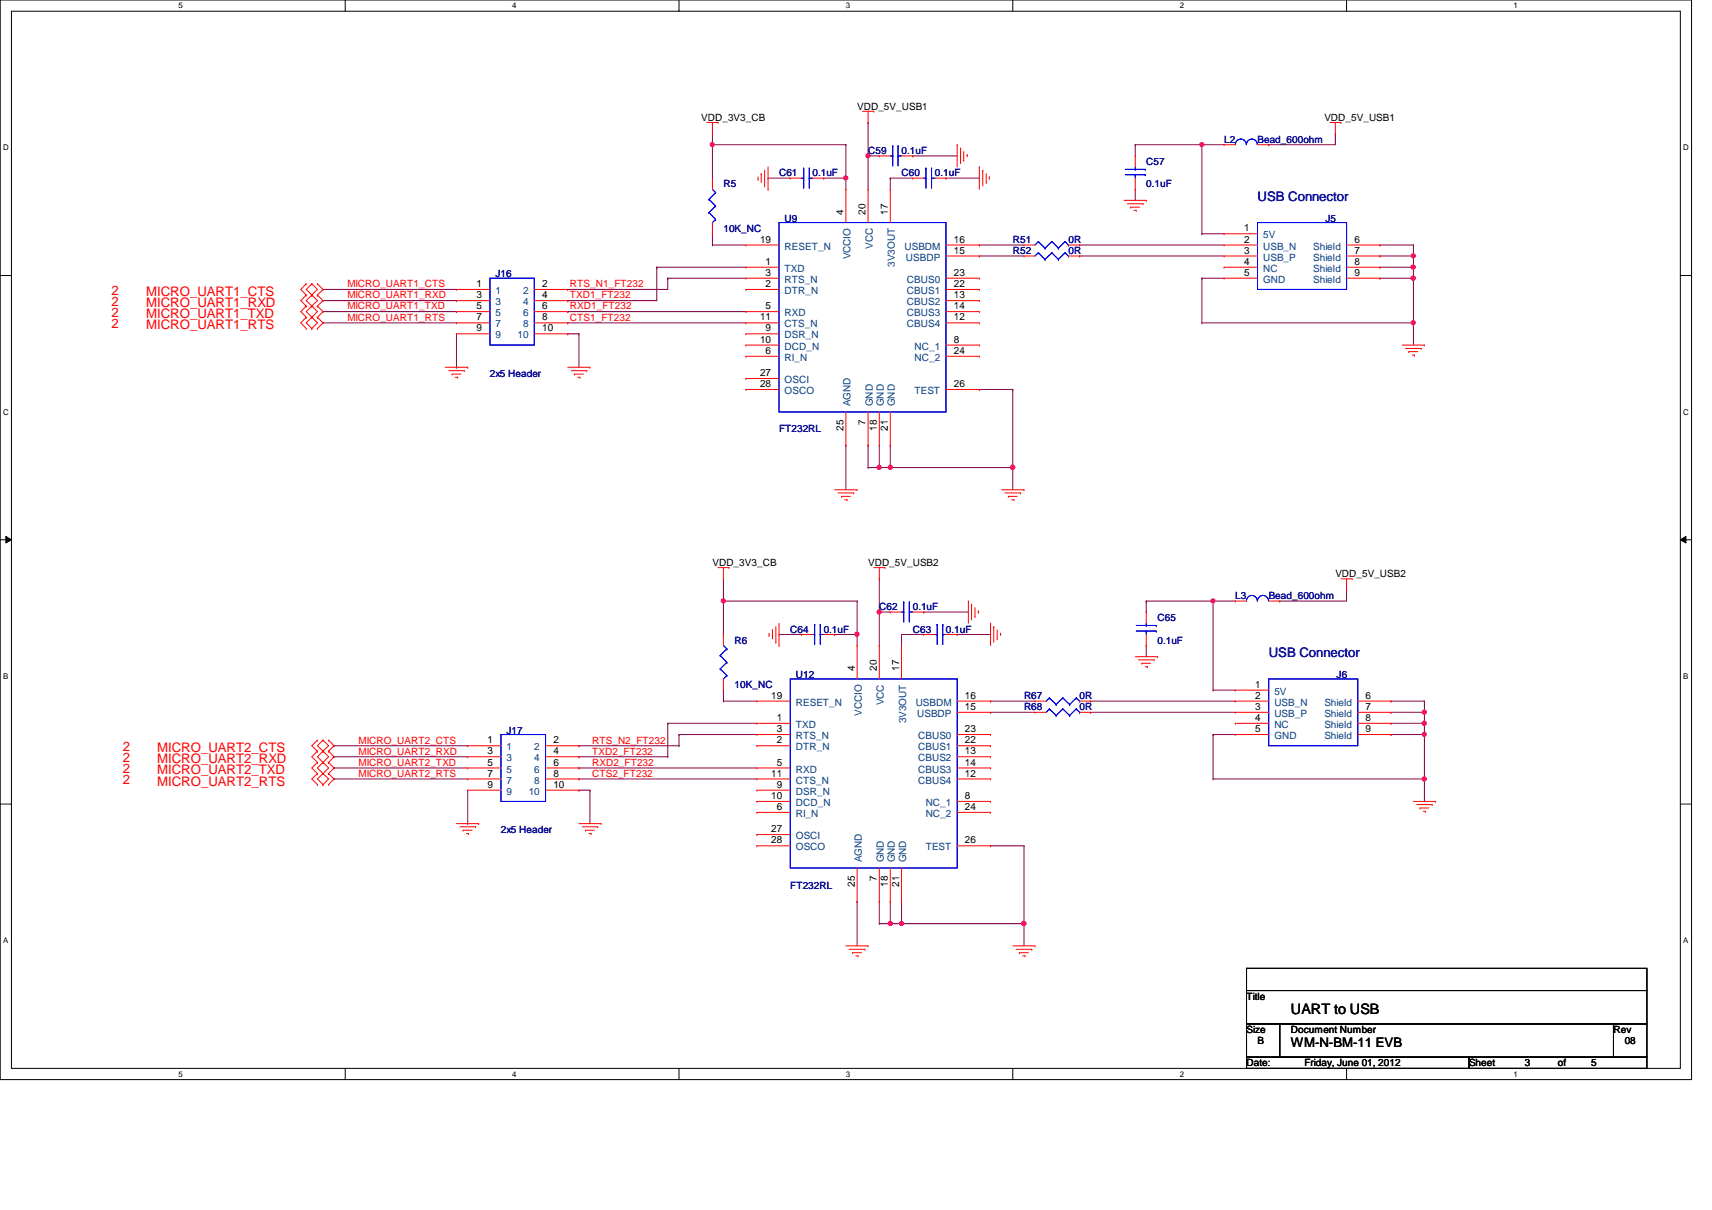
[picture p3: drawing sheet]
<svg xmlns="http://www.w3.org/2000/svg" width="297mm" height="210mm" viewBox="0 0 297 210" stroke-linecap="round" stroke-linejoin="round" font-family="sans-serif">
<path d="M0 0h293.5v187.3h-293.5zM2 1.9h289.5v183.4h-289.5z" fill="none" stroke="#000" stroke-width=".17"/>
<g fill="#fff">
<path d="M30.9 .2h.8v1.5h-.8z"/>
<path d="M30.9 185.5h.8v1.6h-.8z"/>
</g>
<path d="M59.9 0v1.9M59.9 185.3v2" fill="none" stroke="#000" stroke-width=".17"/>
<g fill="#fff">
<path d="M88.9 .2h.7v1.5h-.7z"/>
<path d="M88.9 185.5h.7v1.6h-.7z"/>
</g>
<path d="M117.8 0v1.9M117.8 185.3v2" fill="none" stroke="#000" stroke-width=".17"/>
<g fill="#fff">
<path d="M146.8 .2h.7v1.5h-.7z"/>
<path d="M146.8 185.5h.7v1.6h-.7z"/>
</g>
<path d="M175.7 0v1.9M175.7 185.3v2" fill="none" stroke="#000" stroke-width=".17"/>
<g fill="#fff">
<path d="M204.7 .2h.7v1.5h-.7z"/>
<path d="M204.7 185.5h.7v1.6h-.7z"/>
</g>
<path d="M233.6 0v1.9M233.6 185.3v2" fill="none" stroke="#000" stroke-width=".17"/>
<g fill="#fff">
<path d="M262.6 .2h.8v1.5h-.8z"/>
<path d="M262.6 185.5h.8v1.6h-.8z"/>
<path d="M.5 24.8h1v1.6h-1z"/>
<path d="M292.1 24.8h.9v1.6h-.9z"/>
<path d="M.5 70.7h1v1.5h-1z"/>
<path d="M292.1 70.7h.9v1.5h-.9z"/>
</g>
<path d="M0 47.8h2M291.5 47.8h2" fill="none" stroke="#000" stroke-width=".17"/>
<g fill="#fff">
<path d="M.5 116.5h.9v1.6h-.9z"/>
<path d="M292.1 116.5h.8v1.6h-.8z"/>
</g>
<path d="M0 93.6h2M1 93l1 .6-1 .6zM291.5 93.6l1-.6v1.2zM291.5 93.6h2" fill="none" stroke="#000" stroke-width=".17"/>
<path d="M1 93l1 .6-1 .6zM291.5 93.6l1-.6v1.2z" fill="#000"/>
<g fill="#fff">
<path d="M.5 162.4h.9v1.5h-.9z"/>
<path d="M292.1 162.4h.8v1.5h-.8z"/>
</g>
<path d="M0 139.5h2M291.5 139.5h2" fill="none" stroke="#000" stroke-width=".17"/>
<g fill="none" stroke="#800040" stroke-width=".17">
<path d="M169.9 42.5h.1M169.9 44.4h.1M169.9 42.5h7.8M169.9 44.4h7.8M187.3 42.5h.1M187.3 44.4h.1M187.3 42.5h25.1M187.3 44.4h25.1M208.5 56h.1M208.5 48.3h.1M208.5 56h36.7M208.5 48.3v7.7"/>
<path d="M208.5 48.3h3.9M239.4 42.5h.1M239.4 44.4h.1M239.4 42.5h5.8M239.4 44.4h5.8M245.2 42.5h.1M245.2 44.4h.1M245.2 42.5v3.9"/>
</g>
<circle cx="245.2" cy="44.4" r=".37" fill="#f0f"/>
<circle cx="245.2" cy="44.4" r=".37" fill="none" stroke="#f0f" stroke-width=".17"/>
<path d="M239.4 46.4h.1M239.4 46.4h5.8M245.2 48.3h.1M245.2 48.3v7.7" fill="none" stroke="#800040" stroke-width=".17"/>
<circle cx="245.2" cy="56" r=".37" fill="#f0f"/>
<circle cx="245.2" cy="56" r=".37" fill="none" stroke="#f0f" stroke-width=".17"/>
<circle cx="245.2" cy="48.3" r=".38" fill="#f0f"/>
<circle cx="245.2" cy="48.3" r=".38" fill="none" stroke="#f0f" stroke-width=".17"/>
<path d="M208.5 25.1h.1M208.5 25.1v15.5M239.4 48.3h.1M239.4 48.3h5.8" fill="none" stroke="#800040" stroke-width=".17"/>
<circle cx="208.5" cy="25.1" r=".37" fill="#f0f"/>
<circle cx="208.5" cy="25.1" r=".37" fill="none" stroke="#f0f" stroke-width=".17"/>
<path d="M197 32.9h.1M197 32.9v1.9M208.5 40.6h.1M208.5 40.6h3.9M245.2 46.4h.1M245.2 46.4v1.9" fill="none" stroke="#800040" stroke-width=".17"/>
<circle cx="245.2" cy="46.3" r=".37" fill="#f0f"/>
<circle cx="245.2" cy="46.3" r=".37" fill="none" stroke="#f0f" stroke-width=".17"/>
<g fill="none" stroke="#800040" stroke-width=".17">
<path d="M197 25.1h.1M197 25.1h15.4M197 25.1v2M208.5 25.1h.1M220.1 25.1h.1M231.7 23.2h.1M231.7 23.2v1.9h-11.6M245.2 56h.1M245.2 56v3.9M150.6 77.2h.1M150.6 77.2v3.9M154.5 81.1h.1"/>
<path d="M154.5 81.1h21.2"/>
</g>
<circle cx="175.7" cy="81.1" r=".38" fill="#f0f"/>
<circle cx="175.7" cy="81.1" r=".38" fill="none" stroke="#f0f" stroke-width=".17"/>
<path d="M154.5 77.2h.1M154.5 77.2v3.9" fill="none" stroke="#800040" stroke-width=".17"/>
<circle cx="154.5" cy="81.1" r=".38" fill="#f0f"/>
<circle cx="154.5" cy="81.1" r=".38" fill="none" stroke="#f0f" stroke-width=".17"/>
<path d="M152.6 77.2h.1M152.6 77.2v3.9" fill="none" stroke="#800040" stroke-width=".17"/>
<circle cx="152.5" cy="81.1" r=".38" fill="#f0f"/>
<circle cx="152.5" cy="81.1" r=".38" fill="none" stroke="#f0f" stroke-width=".17"/>
<path d="M175.7 67.6h.1M175.7 67.6v13.5" fill="none" stroke="#800040" stroke-width=".17"/>
<circle cx="175.7" cy="81.1" r=".38" fill="#f0f"/>
<circle cx="175.7" cy="81.1" r=".38" fill="none" stroke="#f0f" stroke-width=".17"/>
<path d="M150.6 27.1h.1M150.6 27.1v5.8M146.8 77.2h.1M146.8 77.2v7.8M169.9 67.6h.1M169.9 67.6h5.8M175.7 81.1h.1M175.7 81.1v3.9" fill="none" stroke="#800040" stroke-width=".17"/>
<circle cx="150.6" cy="27" r=".37" fill="#f0f"/>
<circle cx="150.6" cy="27" r=".37" fill="none" stroke="#f0f" stroke-width=".17"/>
<path d="M146.8 30.9h.1M146.8 30.9v2M150.6 27.1h.1M150.6 27.1h2M154.5 30.9h.1M154.5 30.9v2M154.5 30.9h3.9" fill="none" stroke="#800040" stroke-width=".17"/>
<circle cx="146.7" cy="30.9" r=".37" fill="#f0f"/>
<circle cx="146.7" cy="30.9" r=".37" fill="none" stroke="#f0f" stroke-width=".17"/>
<path d="M123.6 25.1h.1M123.6 25.1v5.8M142.9 30.9h.1M142.9 30.9h3.9M158.4 27.1h.1M158.4 27.1h7.7M164.1 30.9h.1M164.1 30.9h5.8M123.6 40.6h.1M123.6 42.5h.1M123.6 40.6v1.9M123.6 42.5h5.8" fill="none" stroke="#800040" stroke-width=".17"/>
<circle cx="123.6" cy="25.1" r=".37" fill="#f0f"/>
<circle cx="123.6" cy="25.1" r=".37" fill="none" stroke="#f0f" stroke-width=".17"/>
<g fill="none" stroke="#800040" stroke-width=".17">
<path d="M123.6 25.1h.1M123.6 25.1h23.2M133.3 30.9h.1M133.3 30.9h3.8M146.8 25.1h.1M146.8 25.1v5.8M150.6 21.3h.1M150.6 21.3v5.8M56 50.2h.1M56 52.2h.1M56 54.1h.1M56 56h.1"/>
<path d="M56 54.1h23.2M56 56h23.2M56 52.2h23.2M56 50.2h23.2M98.5 54.1h.1M98.5 56h.1M98.5 52.2h.1M98.5 50.2h.1M98.5 54.1h30.9M98.5 56h30.9M114 46.4h.1M114 46.4h15.4"/>
<path d="M114 46.4v5.8h-15.5M115.9 48.3h.1M115.9 48.3h13.5M115.9 48.3v1.9h-17.4M150.6 81.1h.1M150.6 81.1h3.9M152.6 81.1h.1M156.4 160.2h.1M156.4 160.2h21.3"/>
</g>
<circle cx="177.6" cy="160.2" r=".37" fill="#f0f"/>
<circle cx="177.6" cy="160.2" r=".37" fill="none" stroke="#f0f" stroke-width=".17"/>
<path d="M156.4 156.4h.1M156.4 156.4v3.8" fill="none" stroke="#800040" stroke-width=".17"/>
<circle cx="156.4" cy="160.2" r=".37" fill="#f0f"/>
<circle cx="156.4" cy="160.2" r=".37" fill="none" stroke="#f0f" stroke-width=".17"/>
<path d="M154.5 156.4h.1M154.5 156.4v3.8" fill="none" stroke="#800040" stroke-width=".17"/>
<circle cx="154.5" cy="160.2" r=".37" fill="#f0f"/>
<circle cx="154.5" cy="160.2" r=".37" fill="none" stroke="#f0f" stroke-width=".17"/>
<path d="M177.7 146.7h.1M177.7 146.7v13.5" fill="none" stroke="#800040" stroke-width=".17"/>
<circle cx="177.6" cy="160.2" r=".37" fill="#f0f"/>
<circle cx="177.6" cy="160.2" r=".37" fill="none" stroke="#f0f" stroke-width=".17"/>
<path d="M152.6 106.2h.1M152.6 106.2v5.8M148.7 156.4h.1M148.7 156.4v7.7M171.9 146.7h.1M171.9 146.7h5.8M177.7 160.2h.1M177.7 160.2v3.9" fill="none" stroke="#800040" stroke-width=".17"/>
<circle cx="152.5" cy="106.2" r=".38" fill="#f0f"/>
<circle cx="152.5" cy="106.2" r=".38" fill="none" stroke="#f0f" stroke-width=".17"/>
<path d="M148.7 110.1h.1M148.7 110.1v1.9M152.6 106.2h.1M152.6 106.2h1.9M156.4 110.1h.1M156.4 110.1v1.9M156.4 110.1h3.9" fill="none" stroke="#800040" stroke-width=".17"/>
<circle cx="148.7" cy="110" r=".38" fill="#f0f"/>
<circle cx="148.7" cy="110" r=".38" fill="none" stroke="#f0f" stroke-width=".17"/>
<g fill="none" stroke="#800040" stroke-width=".17">
<path d="M125.5 119.7h.1M125.5 104.3h.1M125.5 104.3v5.8M125.5 119.7v1.9M125.5 104.3h23.2M144.8 110.1h.1M144.8 110.1h3.9M160.3 106.2h.1M160.3 106.2h7.7M166.1 110.1h.1M166.1 110.1h5.8M125.5 121.6h.1"/>
<path d="M125.5 121.6h5.8"/>
</g>
<circle cx="125.5" cy="104.2" r=".37" fill="#f0f"/>
<circle cx="125.5" cy="104.2" r=".37" fill="none" stroke="#f0f" stroke-width=".17"/>
<g fill="none" stroke="#800040" stroke-width=".17">
<path d="M135.2 110.1h.1M135.2 110.1h3.9M148.7 104.3h.1M148.7 104.3v5.8M152.6 106.2h.1M152.6 100.4v5.8M58 129.4h.1M58 131.3h.1M58 133.2h.1M58 135.1h.1M58 133.2h23.1M58 135.1h23.1"/>
<path d="M58 131.3h23.1M58 129.4h23.1M100.5 133.2h.1M100.5 135.1h.1M100.5 131.3h.1M100.5 129.4h.1M100.5 133.2h30.8M100.5 135.1h30.8M100.5 131.3h15.4M100.5 129.4h17.3M115.9 125.5h.1M115.9 131.3h.1"/>
<path d="M115.9 125.5h15.4M115.9 125.5v5.8M117.8 127.4h.1M117.8 129.4h.1M117.8 127.4h13.5M117.8 127.4v2M171.9 121.6h.1M171.9 123.6h.1M171.9 121.6h7.7M171.9 123.6h7.7M189.2 121.6h.1M189.2 123.6h.1"/>
<path d="M189.2 121.6h25.1M189.2 123.6h25.1M210.5 135.1h.1M210.5 127.4h.1M210.5 135.1h36.6M210.5 127.4h3.8M210.5 127.4v7.7M241.3 121.6h.1M241.3 123.6h.1M241.3 121.6h5.8M241.3 123.6h5.8M247.1 121.6h.1"/>
<path d="M247.1 123.6h.1M247.1 121.6v3.9M152.6 160.2h.1M152.6 160.2h3.8M154.5 160.2h.1"/>
</g>
<circle cx="247.1" cy="123.5" r=".37" fill="#f0f"/>
<circle cx="247.1" cy="123.5" r=".37" fill="none" stroke="#f0f" stroke-width=".17"/>
<path d="M241.3 125.5h.1M241.3 125.5h5.8M247.1 127.4h.1M247.1 127.4v7.7" fill="none" stroke="#800040" stroke-width=".17"/>
<circle cx="247.1" cy="135.1" r=".38" fill="#f0f"/>
<circle cx="247.1" cy="135.1" r=".38" fill="none" stroke="#f0f" stroke-width=".17"/>
<circle cx="247.1" cy="127.4" r=".37" fill="#f0f"/>
<circle cx="247.1" cy="127.4" r=".37" fill="none" stroke="#f0f" stroke-width=".17"/>
<path d="M210.5 104.3h.1M210.5 104.3v15.4M241.3 127.4h.1M241.3 127.4h5.8" fill="none" stroke="#800040" stroke-width=".17"/>
<circle cx="210.4" cy="104.2" r=".37" fill="#f0f"/>
<circle cx="210.4" cy="104.2" r=".37" fill="none" stroke="#f0f" stroke-width=".17"/>
<path d="M198.9 112h.1M198.9 112v1.9M210.5 119.7h.1M210.5 119.7h3.8M247.1 125.5h.1M247.1 125.5v1.9" fill="none" stroke="#800040" stroke-width=".17"/>
<circle cx="247.1" cy="125.5" r=".38" fill="#f0f"/>
<circle cx="247.1" cy="125.5" r=".38" fill="none" stroke="#f0f" stroke-width=".17"/>
<g fill="none" stroke="#800040" stroke-width=".17">
<path d="M123.6 25.1h.1M123.6 23.2v1.9M79.2 57.9v5.8M98.5 57.9h.1M98.5 57.9h2M100.5 57.9h.1M100.5 57.9v5.8M79.2 63.7h.1M125.5 104.3h.1M125.5 100.4v3.9M198.9 104.3h.1M198.9 104.3h15.4"/>
<path d="M198.9 104.3v1.9M210.5 104.3h.1M222 104.3h.1M233.6 102.3h.1M233.6 102.3v2h-11.6M81.1 137.1v5.8M100.5 137.1h.1M100.5 137.1h1.9M102.4 137.1h.1M102.4 137.1v5.8M247.1 135.1h.1M247.1 135.1v3.9"/>
<path d="M81.1 142.9h.1M152.6 156.4h.1M152.6 156.4v3.8"/>
</g>
<g fill="none" stroke="#f00" stroke-width=".17">
<path d="M149.6 19.3h2M150.6 19.3v2M151.6 19.3h.1M122.6 21.3h2M123.6 23.2h.1M123.6 30.9h.1M123.6 21.3v1.9M123.6 30.9v2M123.6 38.6v2M124.6 21.3h.1M131.5 31.1h.1M131.5 30.7v.4"/>
<path d="M132.1 30.1h.1M132.1 30.1v1.6M132.7 32.3h.1M132.7 29.5v2.8M133.3 32.9h.1M133.3 29v3.9M137.1 30.9h.1M137.1 30.9h2M141 30.9h1.9M142.9 30.9h.1M146.8 32.9h.1M146.8 32.9v5.7"/>
<path d="M150.6 21.3h.1M150.6 32.9h.1M150.6 32.9v5.7M152.6 27.1h.1M152.6 27.1h1.9M154.5 32.9h.1M154.5 32.9v5.7M156.4 27.1h2M158.4 30.9h.1M158.4 27.1h.1M158.4 30.9h1.9M162.2 30.9h1.9"/>
<path d="M164.1 30.9h.1M166.1 25.1h.1M166.1 25.1v3.9M166.7 25.7h.1M166.7 25.7v2.7M167.2 27.8h.1M167.2 26.3v1.5M167.8 26.8h.1M167.8 26.8v.4M169.9 29h.1M169.9 29v3.9M170.5 29.5h.1"/>
<path d="M170.5 29.5v2.8M171.1 31.7h.1M171.1 30.1v1.6M171.7 30.7h.1M171.7 30.7v.4M195 34.8h3.9M195.6 35.3h2.7M196.2 35.9h.1M196.2 35.9h1.5M196.8 36.5h.3M197 27.1h.1M197 32.9h.1"/>
<path d="M197 27.1v1.9M197 30.9v2M197.1 36.5h.1M198.3 35.3h.1M198.9 34.8h.1M212.4 25.1h.1M212.4 25.1h1.9M218.2 25.1h1.9M220.1 25.1h.1M230.8 21.3h1.9M231.7 23.2h.1M231.7 21.3v1.9"/>
<path d="M232.7 21.3h.1M53.1 49.2h.1M53.1 51.2h.1M53.1 53.1h.1M53.1 55h.1M53.1 57h.1M53.1 49.2l-.9 1 .9 1M53.1 51.2l-.9 1 .9 .9M53.1 53.1l-.9 1 .9 .9M53.1 55l-.9 1 .9 1M54.1 49.2h.1M54.1 51.2h.1"/>
<path d="M54.1 53.1h.1M54.1 55h.1M54.1 57h.1M54.1 49.2l-1 1 2 2-1 .9M54.1 49.2l1 1-2 2 1 .9M54.1 53.1l-1 1 2 1.9-1 1M54.1 53.1l1 1-2 1.9 1 1M55.1 51.2h.1M55.1 49.2h.1M55.1 53.1h.1M55.1 55h.1M55.1 57h.1"/>
<path d="M55.1 49.2l.9 1-.9 1M55.1 55l.9 1-.9 1M55.1 51.2l.9 1-.9 .9M55.1 53.1l.9 1-.9 .9M79.2 50.2h.1M79.2 52.2h.1M79.2 54.1h.1M79.2 56h.1M79.2 57.9h.1M79.2 50.2h5.8M79.2 54.1h5.8M79.2 57.9h5.8"/>
<path d="M79.2 56h5.8M79.2 52.2h5.8M92.7 50.2h5.8M92.7 54.1h5.8M92.7 57.9h5.8M92.7 56h5.8M92.7 52.2h5.8M98.5 50.2h.1M98.5 52.2h.1M98.5 54.1h.1M98.5 56h.1M98.5 57.9h.1"/>
<path d="M123.6 40.6h.1M129.4 46.4h.1M129.4 50.2h.1M129.4 48.3h.1M129.4 54.1h.1M129.4 57.9h.1M129.4 59.9h.1M129.4 56h.1M129.4 42.5h.1M129.4 59.9h5.8M129.4 42.5h5.8M129.4 46.4h5.8"/>
<path d="M129.4 48.3h5.8M129.4 50.2h5.8M129.4 54.1h5.8M129.4 57.9h5.8M129.4 56h5.8M164.1 59.9h5.8M164.1 42.5h5.8M164.1 44.4h5.8M164.1 48.3h5.8M164.1 50.2h5.8M164.1 54.1h5.8M164.1 56h5.8"/>
<path d="M164.1 52.2h5.8M169.9 59.9h.1M169.9 56h.1M169.9 52.2h.1M169.9 54.1h.1M169.9 44.4h.1M169.9 42.5h.1M169.9 50.2h.1M169.9 48.3h.1M177.7 42.5h.1M177.7 44.4h.1M177.7 42.5h1.9"/>
<path d="M177.7 44.4h1.9M185.4 42.5h1.9M185.4 44.4h1.9M187.3 42.5h.1M187.3 44.4h.1M212.4 40.6h.1M212.4 42.5h.1M212.4 44.4h.1M212.4 46.4h.1M212.4 48.3h.1M212.4 42.5h5.8M212.4 40.6h5.8"/>
<path d="M212.4 44.4h5.8M212.4 46.4h5.8M212.4 48.3h5.8M233.6 42.5h5.8M233.6 44.4h5.8M233.6 46.4h5.8M233.6 48.3h5.8M239.4 42.5h.1M239.4 44.4h.1M239.4 46.4h.1M239.4 48.3h.1M243.3 59.9h3.8"/>
<path d="M247.1 59.9h.1M77.3 63.7h3.8M77.8 64.3h2.8M78.4 64.9h.1M78.4 64.9h1.6M79 65.4h.4M79.4 65.4h.1M80.6 64.3h.1M81.1 63.7h.1M98.5 63.7h3.9M99.1 64.3h2.7M99.6 64.9h.1"/>
<path d="M99.6 64.9h1.6M100.2 65.4h.4M100.6 65.4h.1M101.8 64.3h.1M102.4 63.7h.1M129.4 61.8h.1M129.4 65.7h.1M129.4 67.6h.1M129.4 61.8h5.8M129.4 65.7h5.8M129.4 67.6h5.8M146.8 77.2h.1"/>
<path d="M146.8 71.5v5.7M150.6 77.2h.1M150.6 71.5v5.7M152.6 77.2h.1M152.6 71.5v5.7M154.5 77.2h.1M154.5 71.5v5.7M164.1 61.8h5.8M164.1 67.6h5.8M169.9 61.8h.1M169.9 67.6h.1M243.9 60.5h2.7"/>
<path d="M244.4 61h.1M244.4 61h1.6M245 61.6h.4M245.4 61.6h.1M246.6 60.5h.1M124.6 98.5h1.9M125.5 98.5v1.9M126.5 98.5h.1M144.8 85h3.9M145.4 85.5h2.7M146 86.1h.1M146 86.1h1.5"/>
<path d="M146.6 86.7h.4M147 86.7h.1M148.1 85.5h.1M148.7 85h.1M151.6 98.5h1.9M152.6 98.5v1.9M153.5 98.5h.1M173.8 85h3.9M174.4 85.5h2.7M175 86.1h.1M175 86.1h1.5M175.5 86.7h.4"/>
<path d="M175.9 86.7h.1M177.1 85.5h.1M177.7 85h.1M125.5 100.4h.1M125.5 110.1h.1M125.5 119.7h.1M125.5 110.1v1.9M125.5 117.8v1.9M133.4 110.2h.1M133.4 109.9v.3M134 109.3h.1M134 109.3v1.5"/>
<path d="M134.6 111.4h.1M134.6 108.7v2.7M135.2 112h.1M135.2 108.1v3.9M139.1 110.1h.1M139.1 110.1h1.9M142.9 110.1h1.9M144.8 110.1h.1M148.7 112h.1M148.7 112v5.8M152.6 100.4h.1M152.6 112h.1"/>
<path d="M152.6 112v5.8M154.5 106.2h.1M154.5 106.2h1.9M156.4 112h.1M156.4 112v5.8M158.4 106.2h1.9M160.3 110.1h.1M160.3 106.2h.1M160.3 110.1h1.9M164.1 110.1h2M166.1 110.1h.1M168 104.3h.1"/>
<path d="M168 104.3v3.8M168.6 104.8h.1M168.6 104.8v2.7M169.2 107h.1M169.2 105.4v1.6M169.8 106h.1M169.8 106v.4M171.9 108.1h.1M171.9 108.1v3.9M172.4 108.7h.1M172.4 108.7v2.7M173 110.8h.1"/>
<path d="M173 109.3v1.5M173.6 109.9h.1M173.6 109.9v.3M197 113.9h3.8M197.5 114.5h2.7M198.1 115.1h.1M198.1 115.1h1.5M198.7 115.7h.4M198.9 106.2h.1M198.9 112h.1M198.9 106.2v1.9M198.9 110.1v1.9"/>
<path d="M199.1 115.7h.1M200.2 114.5h.1M200.8 113.9h.1M214.3 119.7h.1M214.3 104.3h.1M214.3 119.7h5.8M214.3 104.3h2M220.1 104.3h1.9M222 104.3h.1M232.7 100.4h1.9M233.6 102.3h.1M233.6 100.4v1.9"/>
<path d="M234.6 100.4h.1M55.1 128.4h.1M55.1 130.3h.1M55.1 132.2h.1M55.1 134.2h.1M55.1 136.1h.1M55.1 128.4l-1 1 1 .9M55.1 132.2l-1 1 1 1M55.1 130.3l-1 1 1 .9M55.1 134.2l-1 .9 1 1M56 128.4h.1M56 130.3h.1"/>
<path d="M56 132.2h.1M56 134.2h.1M56 136.1h.1M56 128.4l-.9 1 .9 .9M56 128.4l1 1-1 .9M56 130.3l-.9 1 1.9 1.9-1 1M56 130.3l1 1-1.9 1.9 .9 1M56 134.2l-.9 .9 .9 1M56 134.2l1 .9-1 1M57 130.3h.1M57 128.4h.1M57 132.2h.1"/>
<path d="M57 134.2h.1M57 136.1h.1M57 128.4l1 1-1 .9M57 130.3l1 1-1 .9M57 132.2l1 1-1 1M57 134.2l1 .9-1 1M81.1 129.4h.1M81.1 131.3h.1M81.1 133.2h.1M81.1 135.1h.1M81.1 137.1h.1M81.1 129.4h5.8"/>
<path d="M81.1 133.2h5.8M81.1 137.1h5.8M81.1 135.1h5.8M81.1 131.3h5.8M94.7 129.4h5.8M94.7 133.2h5.8M94.7 137.1h5.8M94.7 135.1h5.8M94.7 131.3h5.8M100.5 129.4h.1M100.5 131.3h.1M100.5 133.2h.1"/>
<path d="M100.5 135.1h.1M100.5 137.1h.1M131.3 125.5h.1M131.3 129.4h.1M131.3 127.4h.1M131.3 133.2h.1M131.3 137.1h.1M131.3 139h.1M131.3 135.1h.1M131.3 121.6h.1M131.3 139h5.8M131.3 121.6h5.8"/>
<path d="M131.3 125.5h5.8M131.3 127.4h5.8M131.3 129.4h5.8M131.3 133.2h5.8M131.3 137.1h5.8M131.3 135.1h5.8M166.1 139h5.8M166.1 121.6h5.8M166.1 123.6h5.8M166.1 127.4h5.8M166.1 129.4h5.8M166.1 133.2h5.8"/>
<path d="M166.1 135.1h5.8M166.1 131.3h5.8M171.9 139h.1M171.9 135.1h.1M171.9 131.3h.1M171.9 133.2h.1M171.9 123.6h.1M171.9 121.6h.1M171.9 129.4h.1M171.9 127.4h.1M179.6 121.6h.1M179.6 123.6h.1"/>
<path d="M179.6 121.6h1.9M179.6 123.6h1.9M187.3 121.6h1.9M187.3 123.6h1.9M189.2 121.6h.1M189.2 123.6h.1M214.3 121.6h.1M214.3 123.6h.1M214.3 125.5h.1M214.3 127.4h.1M214.3 121.6h5.8M214.3 123.6h5.8"/>
<path d="M214.3 125.5h5.8M214.3 127.4h5.8M235.6 121.6h5.7M235.6 123.6h5.7M235.6 125.5h5.7M235.6 127.4h5.7M241.3 121.6h.1M241.3 123.6h.1M241.3 125.5h.1M241.3 127.4h.1M245.2 139h3.9M245.8 139.6h2.7"/>
<path d="M248.5 139.6h.1M249.1 139h.1M79.2 142.9h3.9M79.8 143.4h2.7M80.3 144h.1M80.3 144h1.6M80.9 144.6h.4M81.3 144.6h.1M82.5 143.4h.1M83.1 142.9h.1M100.5 142.9h3.8M101 143.4h2.7"/>
<path d="M101.6 144h.1M101.6 144h1.5M102.2 144.6h.4M102.6 144.6h.1M103.7 143.4h.1M104.3 142.9h.1M131.3 140.9h.1M131.3 144.8h.1M131.3 146.7h.1M131.3 140.9h5.8M131.3 144.8h5.8M131.3 146.7h5.8"/>
<path d="M148.7 156.4h.1M148.7 150.6v5.8M152.6 156.4h.1M152.6 150.6v5.8M154.5 156.4h.1M154.5 150.6v5.8M156.4 156.4h.1M156.4 150.6v5.8M166.1 140.9h5.8M166.1 146.7h5.8M171.9 140.9h.1M171.9 146.7h.1"/>
<path d="M246.4 140.2h.1M246.4 140.2h1.5M247 140.8h.3M247.3 140.8h.1M146.8 164.1h3.8M147.4 164.7h2.7M147.9 165.3h.1M147.9 165.3h1.6M148.5 165.8h.4M148.9 165.8h.1M150.1 164.7h.1M150.6 164.1h.1"/>
<path d="M175.7 164.1h3.9M176.3 164.7h2.7M176.9 165.3h.1M176.9 165.3h1.5M177.5 165.8h.3M177.8 165.8h.1M179 164.7h.1M179.6 164.1h.1"/>
</g>
<path d="M216.3 168h69.4v3.8h-69.4zM216.3 171.8h69.4v5.8h-69.4zM216.3 177.6h5.7v5.8h-5.7zM222 177.6h57.9v5.8h-57.9zM279.9 177.6h5.8v5.8h-5.8zM216.3 183.4h38.6v1.9h-38.6zM254.9 183.4h30.8v1.9h-30.8z" fill="none" stroke="#000" stroke-width=".17"/>
<g fill="none" stroke="#00f" stroke-width=".17">
<path d="M123 34.6h.1M123 36.9h.1M123 34.6l1.2 1.1M123 36.9l1.2 1.2M123.6 38.6h.1M123.6 32.9l.6 .5M124.2 33.4h.1M124.2 35.7h.1M124.2 38.1h.1M124.2 33.4l-1.2 1.2M124.2 35.7l-1.2 1.2M124.2 38.1l-.6 .5"/>
<path d="M135.2 38.6h28.9v32.9h-28.9zM139.1 30.9h.3M139.4 30.9h.1M139.4 29.2h.1M139.4 29.2v3.4M140.4 29.2h.1M140.4 30.9h.1M140.4 30.9h.6M140.4 29.2v3.4M154.5 27.1h.4M154.9 27.1h.1M154.9 25.3h.1"/>
<path d="M154.9 25.3v3.5M155.8 25.3h.1M155.8 27.1h.1M155.8 27.1h.6M155.8 25.3v3.5M160.3 30.9h.4M160.7 30.9h.1M160.7 29.2h.1M160.7 29.2v3.4M161.6 29.2h.1M161.6 30.9h.1M161.6 30.9h.6"/>
<path d="M161.6 29.2v3.4M195.2 30.3h3.5M195.2 29.4h3.5M197 29.4h.1M197 30.3h.1M197 29v.4M197 30.3v.6M198.7 30.3h.1M198.7 29.4h.1M214.3 25.1a.95 .95 0 0 1 1-1 .95 .95 0 0 1 .9 1M216.3 25.1a.93 .93 0 0 1 .9-1 .93 .93 0 0 1 .9 1M218.2 38.6h15.4v11.6h-15.4z"/>
<path d="M85 48.3h7.7v11.6h-7.7zM180.2 41.9h.1M180.2 43.9h.1M180.2 41.9l-.6 .6M180.2 41.9l1.1 1.2M180.2 43.9l-.6 .5M180.2 43.9l1.1 1.1M181.3 43.1h.1M181.3 45h.1M182.5 41.9h.1M182.5 43.9h.1M182.5 41.9l-1.2 1.2"/>
<path d="M182.5 41.9l1.1 1.2M182.5 43.9l-1.2 1.1M182.5 43.9l1.1 1.1M183.6 43.1h.1M183.6 45h.1M184.8 41.9h.1M184.8 43.9h.1M184.8 41.9l-1.2 1.2M184.8 41.9l.6 .6M184.8 43.9l-1.2 1.1M184.8 43.9l.6 .5M185.4 42.5h.1"/>
<path d="M185.4 44.4h.1M125 113.7h.1M125 116h.1M125 113.7l1.1 1.2M125 116l1.1 1.2M125.5 117.8h.1M125.5 112l.6 .6M126.1 112.6h.1M126.1 114.9h.1M126.1 117.2h.1M126.1 112.6l-1.1 1.1M126.1 114.9l-1.1 1.1"/>
<path d="M126.1 117.2l-.6 .6M137.1 117.8h29v32.8h-29zM141 110.1h.3M141.3 110.1h.1M141.3 108.3h.1M141.3 108.3v3.5M142.3 108.3h.1M142.3 110.1h.1M142.3 110.1h.6M142.3 108.3v3.5M156.4 106.2h.4M156.8 106.2h.1"/>
<path d="M156.8 104.4h.1M156.8 104.4v3.5M157.8 104.4h.1M157.8 106.2h.1M157.8 106.2h.6M157.8 104.4v3.5M162.2 110.1h.4M162.6 110.1h.1M162.6 108.3h.1M162.6 108.3v3.5M163.6 108.3h.1M163.6 110.1h.1"/>
<path d="M163.6 110.1h.5M163.6 108.3v3.5M197.1 109.5h3.5M197.1 108.5h3.5M198.9 108.5h.1M198.9 109.5h.1M198.9 108.1v.4M198.9 109.5v.6M200.6 109.5h.1M200.6 108.5h.1M216.3 104.3a.93 .93 0 0 1 .9-1 .93 .93 0 0 1 .9 1M218.2 104.3a.95 .95 0 0 1 .9-1 .95 .95 0 0 1 1 1"/>
<path d="M220.1 117.8h15.5v11.6h-15.5zM86.9 127.4h7.8v11.6h-7.8zM182.1 121.1h.1M182.1 123h.1M182.1 121.1l-.6 .5M182.1 121.1l1.2 1.1M182.1 123l-.6 .6M182.1 123l1.2 1.1M183.3 122.2h.1M183.3 124.1h.1M184.4 121.1h.1M184.4 123h.1"/>
<path d="M184.4 121.1l-1.1 1.1M184.4 121.1l1.2 1.1M184.4 123l-1.1 1.1M184.4 123l1.2 1.1M185.6 122.2h.1M185.6 124.1h.1M186.7 121.1h.1M186.7 123h.1M186.7 121.1l-1.1 1.1M186.7 121.1l.6 .5M186.7 123l-1.1 1.1M186.7 123l.6 .6"/>
<path d="M187.3 121.6h.1M187.3 123.6h.1"/>
</g>
<circle cx="245.2" cy="44.4" r=".37" fill="#f0f"/>
<circle cx="245.2" cy="44.4" r=".37" fill="none" stroke="#f0f" stroke-width=".17"/>
<circle cx="245.2" cy="56" r=".37" fill="#f0f"/>
<circle cx="245.2" cy="56" r=".37" fill="none" stroke="#f0f" stroke-width=".17"/>
<circle cx="245.2" cy="48.3" r=".38" fill="#f0f"/>
<circle cx="245.2" cy="48.3" r=".38" fill="none" stroke="#f0f" stroke-width=".17"/>
<circle cx="208.5" cy="25.1" r=".37" fill="#f0f"/>
<circle cx="208.5" cy="25.1" r=".37" fill="none" stroke="#f0f" stroke-width=".17"/>
<circle cx="245.2" cy="46.3" r=".37" fill="#f0f"/>
<circle cx="245.2" cy="46.3" r=".37" fill="none" stroke="#f0f" stroke-width=".17"/>
<circle cx="175.7" cy="81.1" r=".38" fill="#f0f"/>
<circle cx="175.7" cy="81.1" r=".38" fill="none" stroke="#f0f" stroke-width=".17"/>
<circle cx="154.5" cy="81.1" r=".38" fill="#f0f"/>
<circle cx="154.5" cy="81.1" r=".38" fill="none" stroke="#f0f" stroke-width=".17"/>
<circle cx="152.5" cy="81.1" r=".38" fill="#f0f"/>
<circle cx="152.5" cy="81.1" r=".38" fill="none" stroke="#f0f" stroke-width=".17"/>
<circle cx="175.7" cy="81.1" r=".38" fill="#f0f"/>
<circle cx="175.7" cy="81.1" r=".38" fill="none" stroke="#f0f" stroke-width=".17"/>
<circle cx="150.6" cy="27" r=".37" fill="#f0f"/>
<circle cx="150.6" cy="27" r=".37" fill="none" stroke="#f0f" stroke-width=".17"/>
<circle cx="146.7" cy="30.9" r=".37" fill="#f0f"/>
<circle cx="146.7" cy="30.9" r=".37" fill="none" stroke="#f0f" stroke-width=".17"/>
<circle cx="123.6" cy="25.1" r=".37" fill="#f0f"/>
<circle cx="123.6" cy="25.1" r=".37" fill="none" stroke="#f0f" stroke-width=".17"/>
<circle cx="177.6" cy="160.2" r=".37" fill="#f0f"/>
<circle cx="177.6" cy="160.2" r=".37" fill="none" stroke="#f0f" stroke-width=".17"/>
<circle cx="156.4" cy="160.2" r=".37" fill="#f0f"/>
<circle cx="156.4" cy="160.2" r=".37" fill="none" stroke="#f0f" stroke-width=".17"/>
<circle cx="154.5" cy="160.2" r=".37" fill="#f0f"/>
<circle cx="154.5" cy="160.2" r=".37" fill="none" stroke="#f0f" stroke-width=".17"/>
<circle cx="177.6" cy="160.2" r=".37" fill="#f0f"/>
<circle cx="177.6" cy="160.2" r=".37" fill="none" stroke="#f0f" stroke-width=".17"/>
<circle cx="152.5" cy="106.2" r=".38" fill="#f0f"/>
<circle cx="152.5" cy="106.2" r=".38" fill="none" stroke="#f0f" stroke-width=".17"/>
<circle cx="148.7" cy="110" r=".38" fill="#f0f"/>
<circle cx="148.7" cy="110" r=".38" fill="none" stroke="#f0f" stroke-width=".17"/>
<circle cx="125.5" cy="104.2" r=".37" fill="#f0f"/>
<circle cx="125.5" cy="104.2" r=".37" fill="none" stroke="#f0f" stroke-width=".17"/>
<circle cx="247.1" cy="123.5" r=".37" fill="#f0f"/>
<circle cx="247.1" cy="123.5" r=".37" fill="none" stroke="#f0f" stroke-width=".17"/>
<circle cx="247.1" cy="135.1" r=".38" fill="#f0f"/>
<circle cx="247.1" cy="135.1" r=".38" fill="none" stroke="#f0f" stroke-width=".17"/>
<circle cx="247.1" cy="127.4" r=".37" fill="#f0f"/>
<circle cx="247.1" cy="127.4" r=".37" fill="none" stroke="#f0f" stroke-width=".17"/>
<circle cx="210.4" cy="104.2" r=".37" fill="#f0f"/>
<circle cx="210.4" cy="104.2" r=".37" fill="none" stroke="#f0f" stroke-width=".17"/>
<circle cx="247.1" cy="125.5" r=".38" fill="#f0f"/>
<circle cx="247.1" cy="125.5" r=".38" fill="none" stroke="#f0f" stroke-width=".17"/>
<text font-size="2.5" x="224" y="176">UART to USB</text>
<g font-size="2.3" fill="#000080">
<text x="218.2" y="34.9">USB Connector</text>
<text x="220.1" y="114">USB Connector</text>
</g>
<g font-size="2.3" fill="#f00">
<text x="19.3" y="51.1">2</text>
<text x="19.3" y="53">2</text>
<text x="25.4" y="51.3">MICRO_UART1_CTS</text>
<text x="25.4" y="53.3">MICRO_UART1_RXD</text>
<text x="19.3" y="55">2</text>
<text x="19.3" y="56.9">2</text>
<text x="25.4" y="55.2">MICRO_UART1_TXD</text>
<text x="25.4" y="57.1">MICRO_UART1_RTS</text>
<text x="21.3" y="130.3">2</text>
<text x="27.3" y="130.5">MICRO_UART2_CTS</text>
<text x="21.3" y="132.2">2</text>
<text x="21.3" y="134.1">2</text>
<text x="21.3" y="136.1">2</text>
<text x="27.3" y="132.4">MICRO_UART2_RXD</text>
<text x="27.3" y="134.3">MICRO_UART2_TXD</text>
<text x="27.3" y="136.3">MICRO_UART2_RTS</text>
</g>
<text font-size="2.3" x="224" y="181.6">WM-N-BM-11 EVB</text>
<g font-size="1.7">
<text x="121.7" y="20.9">VDD_3V3_CB</text>
<text x="148.7" y="19">VDD_5V_USB1</text>
<text x="229.8" y="20.9">VDD_5V_USB1</text>
<text x="146.3" y="37.3" transform="rotate(-90 146.3 37.3)">4</text>
<text x="150.2" y="37.3" transform="rotate(-90 150.2 37.3)">20</text>
<text x="154" y="37.3" transform="rotate(-90 154 37.3)">17</text>
<text x="215.9" y="40.1">1</text>
<text x="131.9" y="42.1">19</text>
<text x="132.8" y="45.9">1</text>
<text x="132.8" y="47.8">3</text>
<text x="165.5" y="44">15</text>
<text x="165.5" y="42.1">16</text>
<text x="165.5" y="47.8">23</text>
<text x="215.9" y="42.1">2</text>
<text x="215.9" y="44">3</text>
<text x="215.9" y="45.9">4</text>
<text x="215.9" y="47.8">5</text>
<text x="235" y="42.1">6</text>
<text x="235" y="44">7</text>
<text x="235" y="45.9">8</text>
<text x="235" y="47.8">9</text>
<text x="82.7" y="49.8">1</text>
<text x="82.7" y="51.7">3</text>
<text x="82.7" y="53.6">5</text>
<text x="94.1" y="49.8">2</text>
<text x="94.1" y="51.7">4</text>
<text x="94.1" y="53.6">6</text>
<text x="132.8" y="49.8">2</text>
<text x="132.8" y="53.6">5</text>
<text x="165.5" y="51.7">13</text>
<text x="165.5" y="53.6">14</text>
<text x="165.5" y="49.8">22</text>
<text x="82.7" y="55.6">7</text>
<text x="82.7" y="57.5">9</text>
<text x="94.1" y="55.6">8</text>
<text x="94.1" y="57.5">10</text>
<text x="131.9" y="59.4">10</text>
<text x="131.9" y="55.6">11</text>
<text x="132.8" y="57.5">9</text>
<text x="165.5" y="59.4">8</text>
<text x="165.5" y="55.6">12</text>
<text x="131.9" y="65.2">27</text>
<text x="132.8" y="61.4">6</text>
<text x="165.5" y="61.4">24</text>
<text x="131.9" y="67.1">28</text>
<text x="165.5" y="67.1">26</text>
<text x="146.3" y="74.8" transform="rotate(-90 146.3 74.8)">25</text>
<text x="150.2" y="73.8" transform="rotate(-90 150.2 73.8)">7</text>
<text x="152.1" y="74.8" transform="rotate(-90 152.1 74.8)">18</text>
<text x="154" y="74.8" transform="rotate(-90 154 74.8)">21</text>
<text x="123.6" y="98.1">VDD_3V3_CB</text>
<text x="150.6" y="98.1">VDD_5V_USB2</text>
<text x="231.7" y="100.1">VDD_5V_USB2</text>
<text x="148.3" y="116.4" transform="rotate(-90 148.3 116.4)">4</text>
<text x="152.1" y="116.4" transform="rotate(-90 152.1 116.4)">20</text>
<text x="156" y="116.4" transform="rotate(-90 156 116.4)">17</text>
<text x="217.8" y="119.3">1</text>
<text x="133.8" y="121.2">19</text>
<text x="134.8" y="125.1">1</text>
<text x="167.4" y="123.1">15</text>
<text x="167.4" y="121.2">16</text>
<text x="217.8" y="121.2">2</text>
<text x="217.8" y="123.1">3</text>
<text x="217.8" y="125.1">4</text>
<text x="236.9" y="121.2">6</text>
<text x="236.9" y="123.1">7</text>
<text x="236.9" y="125.1">8</text>
<text x="84.6" y="128.9">1</text>
<text x="84.6" y="130.9">3</text>
<text x="96" y="128.9">2</text>
<text x="96" y="130.9">4</text>
<text x="134.8" y="128.9">2</text>
<text x="134.8" y="127">3</text>
<text x="167.4" y="130.9">13</text>
<text x="167.4" y="128.9">22</text>
<text x="167.4" y="127">23</text>
<text x="217.8" y="127">5</text>
<text x="236.9" y="127">9</text>
<text x="84.6" y="132.8">5</text>
<text x="84.6" y="134.7">7</text>
<text x="84.6" y="136.7">9</text>
<text x="96" y="132.8">6</text>
<text x="96" y="134.7">8</text>
<text x="96" y="136.7">10</text>
<text x="133.8" y="134.7">11</text>
<text x="134.8" y="132.8">5</text>
<text x="134.8" y="136.7">9</text>
<text x="167.4" y="134.7">12</text>
<text x="167.4" y="132.8">14</text>
<text x="133.8" y="138.6">10</text>
<text x="134.8" y="140.5">6</text>
<text x="167.4" y="138.6">8</text>
<text x="167.4" y="140.5">24</text>
<text x="133.8" y="144.4">27</text>
<text x="133.8" y="146.3">28</text>
<text x="167.4" y="146.3">26</text>
<text x="148.3" y="153.9" transform="rotate(-90 148.3 153.9)">25</text>
<text x="152.1" y="152.9" transform="rotate(-90 152.1 152.9)">7</text>
<text x="154" y="153.9" transform="rotate(-90 154 153.9)">18</text>
<text x="156" y="153.9" transform="rotate(-90 156 153.9)">21</text>
<text x="216.3" y="173.4">Title</text>
<text x="216.3" y="179.2">Size</text>
<text x="224" y="179.2">Document Number</text>
<text x="279.9" y="179.2">Rev</text>
<text x="216.3" y="185">Date:</text>
<text x="218.2" y="181.1">B</text>
<text x="226.3" y="185">Friday, June 01, 2012</text>
<text x="254.9" y="185">Sheet</text>
<text x="264.5" y="185">3</text>
<text x="270.3" y="185">of</text>
<text x="276.1" y="185">5</text>
<text x="281.9" y="181.1">08</text>
</g>
<g font-size="1.7" fill="#000080">
<text x="150.6" y="26.7">C59</text>
<text x="156.4" y="26.7">0.1uF</text>
<text x="198.9" y="28.7">C57</text>
<text x="212.4" y="24.8">L2</text>
<text x="218.2" y="24.8">Bead_600ohm</text>
<text x="125.5" y="32.5">R5</text>
<text x="135.2" y="30.6">C61</text>
<text x="141" y="30.6">0.1uF</text>
<text x="156.4" y="30.6">C60</text>
<text x="162.2" y="30.6">0.1uF</text>
<text x="198.9" y="32.5">0.1uF</text>
<text x="125.5" y="40.2">10K_NC</text>
<text x="136.1" y="38.5">U9</text>
<text x="230" y="38.5">J5</text>
<text x="175.7" y="42.2">R51</text>
<text x="175.7" y="44.1">R52</text>
<text x="185.4" y="42.2">0R</text>
<text x="185.4" y="44.1">0R</text>
<text x="86" y="48.1">J16</text>
<text x="85" y="65.3">2x5 Header</text>
<text x="135.2" y="75">FT232RL</text>
<text x="152.6" y="105.9">C62</text>
<text x="158.4" y="105.9">0.1uF</text>
<text x="200.8" y="107.8">C65</text>
<text x="214.3" y="103.9">L3</text>
<text x="220.1" y="103.9">Bead_600ohm</text>
<text x="127.5" y="111.7">R6</text>
<text x="137.1" y="109.7">C64</text>
<text x="142.9" y="109.7">0.1uF</text>
<text x="158.4" y="109.7">C63</text>
<text x="164.1" y="109.7">0.1uF</text>
<text x="200.8" y="111.7">0.1uF</text>
<text x="127.5" y="119.4">10K_NC</text>
<text x="138.1" y="117.6">U12</text>
<text x="231.9" y="117.6">J6</text>
<text x="177.7" y="121.3">R67</text>
<text x="177.7" y="123.2">R68</text>
<text x="187.3" y="121.3">0R</text>
<text x="187.3" y="123.2">0R</text>
<text x="87.9" y="127.3">J17</text>
<text x="86.9" y="144.5">2x5 Header</text>
<text x="137.1" y="154.1">FT232RL</text>
</g>
<g font-size="1.7" fill="#004080">
<text x="219.2" y="41.4">5V</text>
<text x="136.1" y="47.2">TXD</text>
<text x="136.1" y="43.3">RESET_N</text>
<text x="147.6" y="45" transform="rotate(-90 147.6 45)">VCCIO</text>
<text x="151.4" y="43.2" transform="rotate(-90 151.4 43.2)">VCC</text>
<text x="155.3" y="46.3" transform="rotate(-90 155.3 46.3)">3V3OUT</text>
<text x="156.9" y="43.3">USBDM</text>
<text x="157.2" y="45.2">USBDP</text>
<text x="219.2" y="43.3">USB_N</text>
<text x="219.2" y="45.2">USB_P</text>
<text x="219.2" y="47.2">NC</text>
<text x="227.8" y="43.3">Shield</text>
<text x="227.8" y="45.2">Shield</text>
<text x="227.8" y="47.2">Shield</text>
<text x="86" y="51">1</text>
<text x="86" y="53">3</text>
<text x="90.8" y="51">2</text>
<text x="90.8" y="53">4</text>
<text x="136.1" y="51">DTR_N</text>
<text x="136.1" y="49.1">RTS_N</text>
<text x="157.3" y="53">CBUS2</text>
<text x="157.3" y="51">CBUS1</text>
<text x="157.3" y="49.1">CBUS0</text>
<text x="219.2" y="49.1">GND</text>
<text x="227.8" y="49.1">Shield</text>
<text x="86" y="54.9">5</text>
<text x="86" y="56.8">7</text>
<text x="86" y="58.7">9</text>
<text x="89.8" y="58.7">10</text>
<text x="90.8" y="54.9">6</text>
<text x="90.8" y="56.8">8</text>
<text x="136.1" y="54.9">RXD</text>
<text x="136.1" y="58.7">DSR_N</text>
<text x="136.1" y="56.8">CTS_N</text>
<text x="157.3" y="56.8">CBUS4</text>
<text x="157.3" y="54.9">CBUS3</text>
<text x="136.1" y="62.6">RI_N</text>
<text x="136.1" y="60.7">DCD_N</text>
<text x="158.7" y="60.7">NC_1</text>
<text x="158.7" y="62.6">NC_2</text>
<text x="136.1" y="66.5">OSCI</text>
<text x="136.1" y="68.4">OSCO</text>
<text x="147.6" y="70.5" transform="rotate(-90 147.6 70.5)">AGND</text>
<text x="151.4" y="70.5" transform="rotate(-90 151.4 70.5)">GND</text>
<text x="153.4" y="70.5" transform="rotate(-90 153.4 70.5)">GND</text>
<text x="155.3" y="70.5" transform="rotate(-90 155.3 70.5)">GND</text>
<text x="158.7" y="68.4">TEST</text>
<text x="138.1" y="122.4">RESET_N</text>
<text x="149.5" y="124.2" transform="rotate(-90 149.5 124.2)">VCCIO</text>
<text x="153.4" y="122.3" transform="rotate(-90 153.4 122.3)">VCC</text>
<text x="157.2" y="125.5" transform="rotate(-90 157.2 125.5)">3V3OUT</text>
<text x="158.9" y="122.4">USBDM</text>
<text x="159.1" y="124.4">USBDP</text>
<text x="221.1" y="120.5">5V</text>
<text x="221.1" y="122.4">USB_N</text>
<text x="221.1" y="124.4">USB_P</text>
<text x="229.8" y="122.4">Shield</text>
<text x="229.8" y="124.4">Shield</text>
<text x="87.9" y="130.2">1</text>
<text x="92.7" y="130.2">2</text>
<text x="138.1" y="126.3">TXD</text>
<text x="138.1" y="130.2">DTR_N</text>
<text x="138.1" y="128.2">RTS_N</text>
<text x="159.3" y="130.2">CBUS1</text>
<text x="159.3" y="128.2">CBUS0</text>
<text x="221.1" y="126.3">NC</text>
<text x="221.1" y="128.2">GND</text>
<text x="229.8" y="126.3">Shield</text>
<text x="229.8" y="128.2">Shield</text>
<text x="87.9" y="132.1">3</text>
<text x="87.9" y="134">5</text>
<text x="87.9" y="135.9">7</text>
<text x="87.9" y="137.9">9</text>
<text x="91.7" y="137.9">10</text>
<text x="92.7" y="132.1">4</text>
<text x="92.7" y="134">6</text>
<text x="92.7" y="135.9">8</text>
<text x="138.1" y="134">RXD</text>
<text x="138.1" y="137.9">DSR_N</text>
<text x="138.1" y="135.9">CTS_N</text>
<text x="159.3" y="135.9">CBUS4</text>
<text x="159.3" y="132.1">CBUS2</text>
<text x="159.3" y="134">CBUS3</text>
<text x="138.1" y="141.7">RI_N</text>
<text x="138.1" y="139.8">DCD_N</text>
<text x="160.6" y="139.8">NC_1</text>
<text x="160.6" y="141.7">NC_2</text>
<text x="138.1" y="145.6">OSCI</text>
<text x="138.1" y="147.5">OSCO</text>
<text x="149.5" y="149.6" transform="rotate(-90 149.5 149.6)">AGND</text>
<text x="153.4" y="149.6" transform="rotate(-90 153.4 149.6)">GND</text>
<text x="155.3" y="149.6" transform="rotate(-90 155.3 149.6)">GND</text>
<text x="157.2" y="149.6" transform="rotate(-90 157.2 149.6)">GND</text>
<text x="160.6" y="147.5">TEST</text>
</g>
<g font-size="1.7" fill="#f00">
<text x="60.3" y="49.8">MICRO_UART1_CTS</text>
<text x="60.3" y="51.8">MICRO_UART1_RXD</text>
<text x="60.3" y="53.7">MICRO_UART1_TXD</text>
<text x="98.9" y="53.7">RXD1_FT232</text>
<text x="98.9" y="51.8">TXD1_FT232</text>
<text x="98.9" y="49.8">RTS_N1_FT232</text>
<text x="60.3" y="55.6">MICRO_UART1_RTS</text>
<text x="98.9" y="55.6">CTS1_FT232</text>
<text x="62.2" y="129">MICRO_UART2_CTS</text>
<text x="62.2" y="130.9">MICRO_UART2_RXD</text>
<text x="102.7" y="130.9">TXD2_FT232</text>
<text x="102.7" y="129">RTS_N2_FT232</text>
<text x="62.2" y="132.8">MICRO_UART2_TXD</text>
<text x="62.2" y="134.7">MICRO_UART2_RTS</text>
<text x="102.7" y="132.8">RXD2_FT232</text>
<text x="102.7" y="134.7">CTS2_FT232</text>
</g>
<g font-size="1.4">
<text x="30.9" y="1.4">5</text>
<text x="88.9" y="1.4">4</text>
<text x="146.8" y="1.4">3</text>
<text x="204.7" y="1.4">2</text>
<text x="262.6" y="1.4">1</text>
<text x=".5" y="26.1">D</text>
<text x="292.1" y="26.1">D</text>
<text x=".5" y="71.9">C</text>
<text x="292.1" y="71.9">C</text>
<text x=".5" y="117.8">B</text>
<text x="292.1" y="117.8">B</text>
<text x=".5" y="163.6">A</text>
<text x="292.1" y="163.6">A</text>
<text x="30.9" y="186.8">5</text>
<text x="88.9" y="186.8">4</text>
<text x="146.8" y="186.8">3</text>
<text x="204.7" y="186.8">2</text>
<text x="262.6" y="186.8">1</text>
</g>
</svg>
